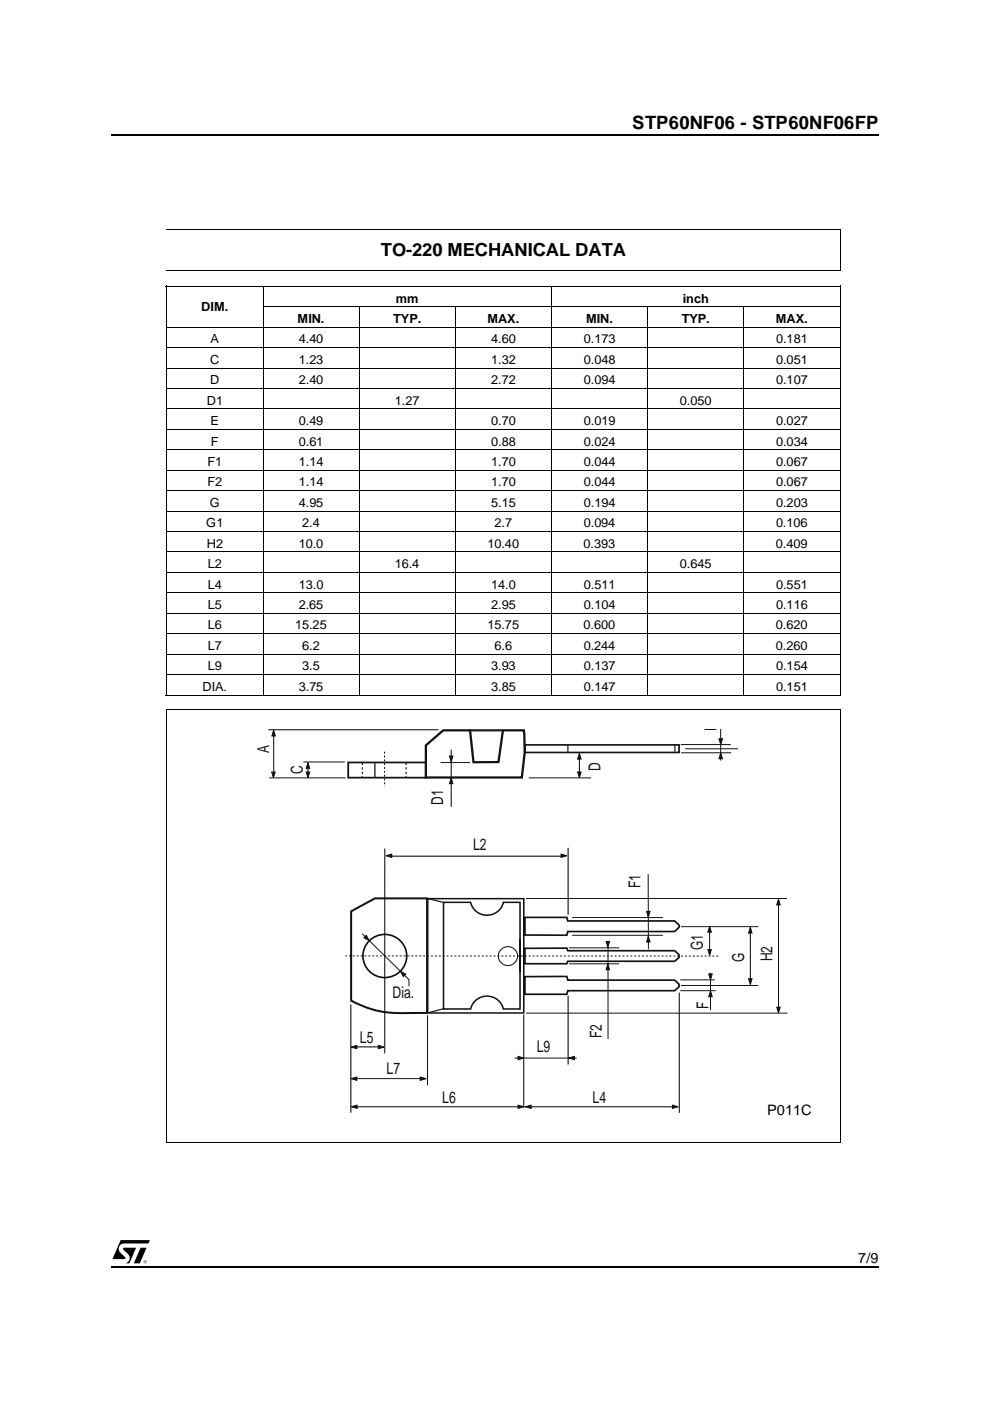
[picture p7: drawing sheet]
<svg xmlns="http://www.w3.org/2000/svg" width="210mm" height="297mm" viewBox="0 0 210 297" stroke-linecap="round" stroke-linejoin="round" font-family="sans-serif">
<path d="M23.6 28.4l.1 .3zM186.3 28.4l.1 .3zM23.6 268.4l.1 .3zM186.3 268.4l.1 .3z" fill="#000"/>
<path d="M23.7 28.5h162.6M23.7 268.6h162.6" fill="none" stroke="#000" stroke-width=".25"/>
<path d="M23.7 262.9h8.1v4.9h-8.1z" fill="#fff"/>
<path d="M26.1 264.6l2.8-.1-1.5 3.4-.7-.1a1.17 1.17 0 0 0 .5-1.9l-1.1-1zM29.8 264.5h1.3l-1.5 3.4h-1.2zM25.6 262.9h6.2l-.3 .7h-5.2a1.12 1.12 0 0 0-1.1 .8 1.12 1.12 0 0 0 .3 1.2l1.1 1-.1 .3-2.7 .1z" fill="#000"/>
<path d="M30.4 267.5a.35 .35 0 0 1 .7 0 .35 .35 0 0 1-.7 0zM30.5 267.5a.3 .3 0 0 0 .6 0 .3 .3 0 0 0-.6 0zM30.6 267.3l.3 .1v.3l-.1-.2-.2 .2zM30.7 267.4h.2z" fill="#231f20"/>
<path d="M23.7 32.2h163.7v227.5h-163.7z" fill="#fff"/>
<g fill="none" stroke="#000" stroke-width=".21">
<path d="M35.2 60.6h143.1M35.3 60.5v87M35.4 69.4h142.7M35.4 73.7h142.7M35.4 78.1h142.7M55.8 60.7v86.7M55.8 65.1h122.3M76.1 65.1v82.3M96.6 65.1v82.3M116.9 60.7v86.7M137.3 65.1v82.3M157.7 65.1v82.3"/>
<path d="M178.2 60.5v87M35.4 82.4h142.7M35.4 86.7h142.7M35.4 91.1h142.7M35.4 95.4h142.7M35.4 99.7h142.7M35.4 104h142.7M35.4 108.4h142.7M35.4 112.7h142.7M35.4 117h142.7M35.4 121.4h142.7M35.4 125.7h142.7"/>
<path d="M35.4 130h142.7M35.4 134.4h142.7M35.4 138.7h142.7M35.2 147.5h143.1M35.2 150.4h143.1M35.3 150.3v92M35.4 143h142.7M178.2 150.3v92M35.2 242.2h143.1"/>
</g>
<path d="M73.8 161.7h16.5v3.2h-16.5z" fill-rule="evenodd" fill="#fff"/>
<path d="M73.8 161.7h16.5v3.2h-16.5z" fill="none" stroke="#0e1313" stroke-width=".38"/>
<path d="M137.4 185.3l.1 16" fill="none" stroke="#0e1313" stroke-width=".21"/>
<path d="M95.7 164.9l.3 1.2h-.7z" fill="#0e1313"/>
<path d="M57.1 164.9h16.2M95.7 164.9l.3 1.2h-.7zM112.1 164.9h13.2" fill="none" stroke="#0e1313" stroke-width=".21"/>
<path d="M90.7 190.5h20.4v24.3h-20.4zM110.3 199.2v14.7h-3.6a3.6 3.6 0 0 0-3.4-2.7 3.6 3.6 0 0 0-3.5 2.7h-5.8v-22.6h5.8a3.6 3.6 0 0 0 3.5 2.7 3.6 3.6 0 0 0 3.4-2.7h3.6v14.8" fill="none" stroke="#0e1313" stroke-width=".32"/>
<path d="M90.3 158l3.7-3.2h5.7l.7 6.8h5.3l.9-6.8h4.5l.1 4.8-.6 5.2h-20.3z" fill="none" stroke="#0e1313" stroke-width=".48"/>
<circle cx="107.7" cy="202.7" r="2.02" fill="none" stroke="#0e1313" stroke-width=".22"/>
<path d="M111.3 157.9h32.7v1.6h-32.7z" fill="none" stroke="#0e1313" stroke-width=".36"/>
<path d="M57.6 163.7h.7l-.3 1.2z" fill="#0e1313"/>
<path d="M57.6 163.7h.7l-.3 1.2zM64.3 161.6h8.8" fill="none" stroke="#0e1313" stroke-width=".21"/>
<path d="M65.3 161.7l.4 1.2h-.8z" fill="#0e1313"/>
<path d="M65.3 161.7l.4 1.2h-.8zM65.3 162.7v2.2" fill="none" stroke="#0e1313" stroke-width=".21"/>
<path d="M64.9 163.7h.8l-.4 1.2z" fill="#0e1313"/>
<path d="M64.9 163.7h.8l-.4 1.2z" fill="none" stroke="#0e1313" stroke-width=".21"/>
<path d="M122.8 159.7l.4 1.2h-.7z" fill="#0e1313"/>
<path d="M122.8 159.7l.4 1.2h-.7zM93.4 161.7h6.3" fill="none" stroke="#0e1313" stroke-width=".21"/>
<path d="M152.4 156.6h.8l-.4 1.3z" fill="#0e1313"/>
<path d="M152.4 156.6h.8l-.4 1.3zM152.8 154.6v6.6" fill="none" stroke="#0e1313" stroke-width=".21"/>
<path d="M95.3 160.3h.7l-.3 1.2z" fill="#0e1313"/>
<path d="M95.7 159v12.1M95.3 160.3h.7l-.3 1.2zM144.2 207.8h7.4" fill="none" stroke="#0e1313" stroke-width=".21"/>
<path d="M150.3 206.5h.7l-.3 1.2z" fill="#0e1313"/>
<path d="M111.5 190.5h55.4M111.5 214.8h55.5M144.2 210h7.6M150.3 206.5h.7l-.4 1.2z" fill="none" stroke="#0e1313" stroke-width=".21"/>
<path d="M165.1 190.6l.3 1.3h-.7z" fill="#0e1313"/>
<path d="M165.1 190.6l.3 1.3h-.7zM144 210.5v25.4" fill="none" stroke="#0e1313" stroke-width=".21"/>
<path d="M74.5 234.6l1.2-.3v.7z" fill="#0e1313"/>
<path d="M74.5 234.7l1.2-.4v.7zM143.5 234.7h-68.3" fill="none" stroke="#0e1313" stroke-width=".21"/>
<path d="M158.7 207.5h.8l-.4 1.2z" fill="#0e1313"/>
<path d="M159.1 197.6v10.2M158.7 207.5h.7l-.3 1.2z" fill="none" stroke="#0e1313" stroke-width=".21"/>
<path d="M159.1 196.6l.4 1.2h-.8z" fill="#0e1313"/>
<path d="M144.3 157.9h10.6M144.4 159.6h10.6M145.3 158.8h11.2M159.1 196.6l.3 1.2h-.7z" fill="none" stroke="#0e1313" stroke-width=".21"/>
<path d="M120.4 158v1.4M143.1 157.9v1.5" fill="none" stroke="#0e1313" stroke-width=".24"/>
<path d="M152.8 159.6l.4 1.3h-.8z" fill="#0e1313"/>
<path d="M152.8 159.6l.4 1.3h-.8zM90.6 215.3v14.8" fill="none" stroke="#0e1313" stroke-width=".21"/>
<path d="M74.4 193.2l5.1-2.7h11.1v24.3a45.9 45.9 0 0 1-11.1-.6l-2.4-.8-2.7-1.2z" fill="none" stroke="#0e1313" stroke-width=".43"/>
<g fill="none" stroke="#0e1313" stroke-width=".36">
<path d="M111.3 201.1l8.9-.1 .2 .6h22.7l.9 .8v.6l-.9 .8h-22.7l-.2 .5h-8.9z"/>
<circle cx="81.6" cy="202.7" r="4.6"/>
</g>
<path d="M152.3 202.7h-79.1" fill="none" stroke="#0e1313" stroke-width=".21" stroke-dasharray=".4 .4" stroke-linecap="butt"/>
<path d="M74.4 228.7l1.3-.4v.8z" fill="#0e1313"/>
<path d="M92.9 154.7h-36M81.6 179.9v43.4M82.8 181.5h36.2M165.1 191.6v22.6M74.4 228.7l1.3-.4v.8zM90.4 228.7h-14.7" fill="none" stroke="#0e1313" stroke-width=".21"/>
<path d="M84.9 205.9l1.1 .6-.5 .6z" fill-rule="evenodd" fill="#0e1313"/>
<path d="M84.9 205.9l1.1 .6-.5 .6z" fill="none" stroke="#0e1313" stroke-width=".21"/>
<path d="M77.5 198.5l.2-.2 .6 1.1-1.1-.6z" fill-rule="evenodd" fill="#0e1313"/>
<path d="M76.8 198l9.9 9.7v1.4M77.5 198.5l.2-.2 .6 1.2-1.1-.7zM121.3 194.5h19.2M121.3 198.3h19.2M111.1 215.1v19.7" fill="none" stroke="#0e1313" stroke-width=".21"/>
<path d="M76.8 161.7v3.1M86.1 161.7v3.1" fill="none" stroke="#0e1313" stroke-width=".24" stroke-dasharray=".5 .5 .5 .5 .5 .5" stroke-linecap="butt"/>
<path d="M81.5 159.4v7.4" fill="none" stroke="#0e1313" stroke-width=".21" stroke-dasharray=".4 .4" stroke-linecap="butt"/>
<path d="M111.3 194.5h8.9l.2 .8h22.7l.9 .9v.4l-.9 .9h-22.7l-.2 .8-8.9-.1zM111.3 207.1l8.9-.1 .2 .8h22.7l.9 .9v.5l-.9 .8h-22.7l-.2 .8h-8.9z" fill="none" stroke="#0e1313" stroke-width=".36"/>
<path d="M109.9 234.3l1.2 .3-1.2 .4z" fill="#0e1313"/>
<path d="M109.8 234.3l1.3 .4-1.3 .3z" fill="none" stroke="#0e1313" stroke-width=".21"/>
<path d="M81.8 181.4l1.3-.3v.7z" fill="#0e1313"/>
<path d="M81.8 181.4l1.3-.3v.7z" fill="none" stroke="#0e1313" stroke-width=".21"/>
<path d="M119 181.1l1.2 .3-1.2 .4z" fill="#0e1313"/>
<path d="M119 181.1l1.2 .3-1.2 .4z" fill="none" stroke="#0e1313" stroke-width=".21"/>
<path d="M137.1 193.2h.7l-.4 1.2z" fill="#0e1313"/>
<path d="M137.1 193.2h.7l-.4 1.3z" fill="none" stroke="#0e1313" stroke-width=".21"/>
<path d="M137.4 198.5l.4 1.2h-.7z" fill="#0e1313"/>
<path d="M137.4 198.5l.4 1.2h-.7z" fill="none" stroke="#0e1313" stroke-width=".21"/>
<path d="M122.5 163.7h.7l-.4 1.2z" fill="#0e1313"/>
<path d="M122.5 163.7h.7l-.4 1.2zM122.8 160.3v3.4" fill="none" stroke="#0e1313" stroke-width=".21"/>
<path d="M150.7 210.1l.3 1.2h-.7z" fill="#0e1313"/>
<path d="M150.6 210.1l.4 1.2h-.7zM150.7 206.3l-.1 7.9" fill="none" stroke="#0e1313" stroke-width=".21"/>
<path d="M58 154.8l.4 1.2h-.8z" fill="#0e1313"/>
<path d="M58 154.8l.4 1.2h-.8zM58 156v8M74.4 213v22.9" fill="none" stroke="#0e1313" stroke-width=".21"/>
<path d="M89.1 228.3l1.2 .4-1.2 .4z" fill="#0e1313"/>
<path d="M89.1 228.3l1.2 .4-1.2 .4z" fill="none" stroke="#0e1313" stroke-width=".21"/>
<path d="M74.4 222l1.3-.4v.7z" fill="#0e1313"/>
<path d="M74.4 222l1.3-.4v.7zM80.8 222h-5.4" fill="none" stroke="#0e1313" stroke-width=".21"/>
<path d="M80.2 221.6l1.3 .4-1.3 .3z" fill="#0e1313"/>
<path d="M80.2 221.6l1.3 .4-1.3 .3z" fill="none" stroke="#0e1313" stroke-width=".21"/>
<path d="M111.4 234.6l1.2-.3v.7z" fill="#0e1313"/>
<path d="M111.4 234.7l1.2-.4v.7z" fill="none" stroke="#0e1313" stroke-width=".21"/>
<path d="M142.6 234.3l1.2 .3-1.2 .4z" fill="#0e1313"/>
<path d="M120.4 179.8v14.1M142.6 234.3l1.2 .4-1.2 .3z" fill="none" stroke="#0e1313" stroke-width=".21"/>
<path d="M164.7 213.5h.7l-.4 1.3z" fill="#0e1313"/>
<path d="M164.7 213.6h.7l-.4 1.2zM109.1 224.3h13.2" fill="none" stroke="#0e1313" stroke-width=".21"/>
<path d="M120.5 224.3l1.3-.3v.7z" fill="#0e1313"/>
<path d="M120.5 224.3l1.3-.3v.7z" fill="none" stroke="#0e1313" stroke-width=".21"/>
<path d="M109.9 224l1.2 .3-1.2 .4z" fill="#0e1313"/>
<path d="M120.4 211.1v14.6M128.9 200.4v19.9M109.8 224l1.3 .3-1.3 .4z" fill="none" stroke="#0e1313" stroke-width=".21"/>
<path d="M128.5 199.6h.8l-.4 1.2z" fill="#0e1313"/>
<path d="M128.5 199.6h.7l-.3 1.2zM120.7 204.3h10.6M120.7 201h10.6" fill="none" stroke="#0e1313" stroke-width=".21"/>
<path d="M128.9 204.4l.4 1.2h-.8z" fill="#0e1313"/>
<path d="M128.9 204.4l.3 1.2h-.7z" fill="none" stroke="#0e1313" stroke-width=".21"/>
<path d="M79.5 161.6v3.2M90.7 190.5l3.3 .8M94.1 213.9l-3.4 .9" fill="none" stroke="#0e1313" stroke-width=".26"/>
<path d="M150.1 201.3h.7l-.3 1.2z" fill="#0e1313"/>
<path d="M150.1 201.3h.7l-.3 1.3z" fill="none" stroke="#0e1313" stroke-width=".21"/>
<path d="M150.5 196.4l.3 1.2h-.7z" fill="#0e1313"/>
<path d="M144.4 196.5h16.4M150.5 196.4l.3 1.2h-.7zM150.5 196.9v5.3M144.4 208.9h16.4" fill="none" stroke="#0e1313" stroke-width=".21"/>
<path d="M99.7 154.8h6.9" fill="none" stroke="#231f20" stroke-width=".48"/>
<path d="M35.2 48.7h143.1M35.2 57.3h143.1M35.3 48.6v8.7M178.2 48.6v8.7" fill="none" stroke="#000" stroke-width=".21"/>
<path d="M35.4 48.8h142.7v8.3h-142.7z" fill-rule="evenodd" fill="#fff"/>
<text font-size="3.9" x="134" y="27.4">STP60NF06 - STP60NF06FP</text>
<text font-size="3.8" x="80.7" y="54.2">TO-220 MECHANICAL DATA</text>
<g font-size="3.5" fill="#0e1313">
<text x="151.9" y="154.9" transform="rotate(-90 151.9 154.9)">E</text>
<text x="57.1" y="159.7" transform="rotate(-90 57.1 159.7)">A</text>
<text x="64.2" y="164.2" transform="rotate(-90 64.2 164.2)">C</text>
<text x="127.3" y="163.4" transform="rotate(-90 127.3 163.4)">D</text>
<text x="94" y="170.6" transform="rotate(-90 94 170.6)">D1</text>
<text x="135.8" y="188.3" transform="rotate(-90 135.8 188.3)">F1</text>
<text x="149" y="201.4" transform="rotate(-90 149 201.4)">G1</text>
<text x="157.8" y="204" transform="rotate(-90 157.8 204)">G</text>
<text x="163.8" y="203.8" transform="rotate(-90 163.8 203.8)">H2</text>
<text x="150.2" y="213.9" transform="rotate(-90 150.2 213.9)">F</text>
<text x="127.6" y="220.1" transform="rotate(-90 127.6 220.1)">F2</text>
</g>
<g font-size="3.4" fill="#0e1313">
<text x="100.3" y="180.2">L2</text>
<text x="83.2" y="211.5">Dia.</text>
<text x="76.3" y="221.1">L5</text>
<text x="82" y="227.7">L7</text>
<text x="113.8" y="223.1">L9</text>
<text x="93.8" y="233.9">L6</text>
<text x="125.6" y="233.9">L4</text>
</g>
<g font-size="3">
<text x="162.7" y="236.4">P011C</text>
<text x="182" y="267.7">7/9</text>
</g>
<g font-size="2.7">
<text x="42.7" y="65.8">DIM.</text>
<text x="83.9" y="64.1">mm</text>
<text x="144.7" y="64.1">inch</text>
<text x="63.1" y="68.5">MIN.</text>
<text x="83.3" y="68.5">TYP.</text>
<text x="103.3" y="68.5">MAX.</text>
<text x="124.3" y="68.5">MIN.</text>
<text x="144.5" y="68.5">TYP.</text>
<text x="164.5" y="68.5">MAX.</text>
<text x="44.6" y="77.2">C</text>
<text x="44.6" y="72.8">A</text>
<text x="63.3" y="72.8">4.40</text>
<text x="63.3" y="77.2">1.23</text>
<text x="104.1" y="72.8">4.60</text>
<text x="104.1" y="77.2">1.32</text>
<text x="123.8" y="72.8">0.173</text>
<text x="123.8" y="77.2">0.048</text>
<text x="164.6" y="72.8">0.181</text>
<text x="164.6" y="77.2">0.051</text>
<text x="44.6" y="81.5">D</text>
<text x="63.3" y="81.5">2.40</text>
<text x="104.1" y="81.5">2.72</text>
<text x="123.8" y="81.5">0.094</text>
<text x="164.6" y="81.5">0.107</text>
<text x="43.8" y="85.8">D1</text>
<text x="83.7" y="85.8">1.27</text>
<text x="144.1" y="85.8">0.050</text>
<text x="44.6" y="90.2">E</text>
<text x="44.7" y="94.5">F</text>
<text x="63.3" y="90.2">0.49</text>
<text x="63.3" y="94.5">0.61</text>
<text x="104.1" y="90.2">0.70</text>
<text x="104.1" y="94.5">0.88</text>
<text x="123.8" y="90.2">0.019</text>
<text x="123.8" y="94.5">0.024</text>
<text x="164.6" y="94.5">0.034</text>
<text x="164.6" y="90.2">0.027</text>
<text x="44" y="98.8">F1</text>
<text x="63.3" y="98.8">1.14</text>
<text x="104.1" y="98.8">1.70</text>
<text x="123.8" y="98.8">0.044</text>
<text x="164.6" y="98.8">0.067</text>
<text x="44" y="103.1">F2</text>
<text x="44.5" y="107.5">G</text>
<text x="63.3" y="107.5">4.95</text>
<text x="63.3" y="103.1">1.14</text>
<text x="104.1" y="107.5">5.15</text>
<text x="104.1" y="103.1">1.70</text>
<text x="123.8" y="107.5">0.194</text>
<text x="123.8" y="103.1">0.044</text>
<text x="164.6" y="107.5">0.203</text>
<text x="164.6" y="103.1">0.067</text>
<text x="43.7" y="111.8">G1</text>
<text x="64.1" y="111.8">2.4</text>
<text x="104.9" y="111.8">2.7</text>
<text x="123.8" y="111.8">0.094</text>
<text x="164.5" y="111.8">0.106</text>
<text x="43.8" y="116.1">H2</text>
<text x="63.3" y="116.1">10.0</text>
<text x="103.3" y="116.1">10.40</text>
<text x="123.7" y="116.1">0.393</text>
<text x="164.5" y="116.1">0.409</text>
<text x="44.1" y="120.4">L2</text>
<text x="44.1" y="124.8">L4</text>
<text x="63.3" y="124.8">13.0</text>
<text x="83.7" y="120.4">16.4</text>
<text x="104.1" y="124.8">14.0</text>
<text x="123.8" y="124.8">0.511</text>
<text x="144.1" y="120.4">0.645</text>
<text x="164.6" y="124.8">0.551</text>
<text x="44.1" y="129.1">L5</text>
<text x="63.3" y="129.1">2.65</text>
<text x="104.1" y="129.1">2.95</text>
<text x="123.8" y="129.1">0.104</text>
<text x="164.6" y="129.1">0.116</text>
<text x="44.1" y="133.4">L6</text>
<text x="44.1" y="137.8">L7</text>
<text x="62.6" y="133.4">15.25</text>
<text x="64.1" y="137.8">6.2</text>
<text x="103.3" y="133.4">15.75</text>
<text x="104.9" y="137.8">6.6</text>
<text x="123.7" y="133.4">0.600</text>
<text x="123.8" y="137.8">0.244</text>
<text x="164.5" y="133.4">0.620</text>
<text x="164.5" y="137.8">0.260</text>
<text x="44.1" y="142.1">L9</text>
<text x="64.1" y="142.1">3.5</text>
<text x="104.1" y="142.1">3.93</text>
<text x="123.8" y="142.1">0.137</text>
<text x="164.6" y="142.1">0.154</text>
<text x="42.9" y="146.4">DIA.</text>
<text x="63.3" y="146.4">3.75</text>
<text x="104.1" y="146.4">3.85</text>
<text x="123.8" y="146.4">0.147</text>
<text x="164.6" y="146.4">0.151</text>
</g>
</svg>
